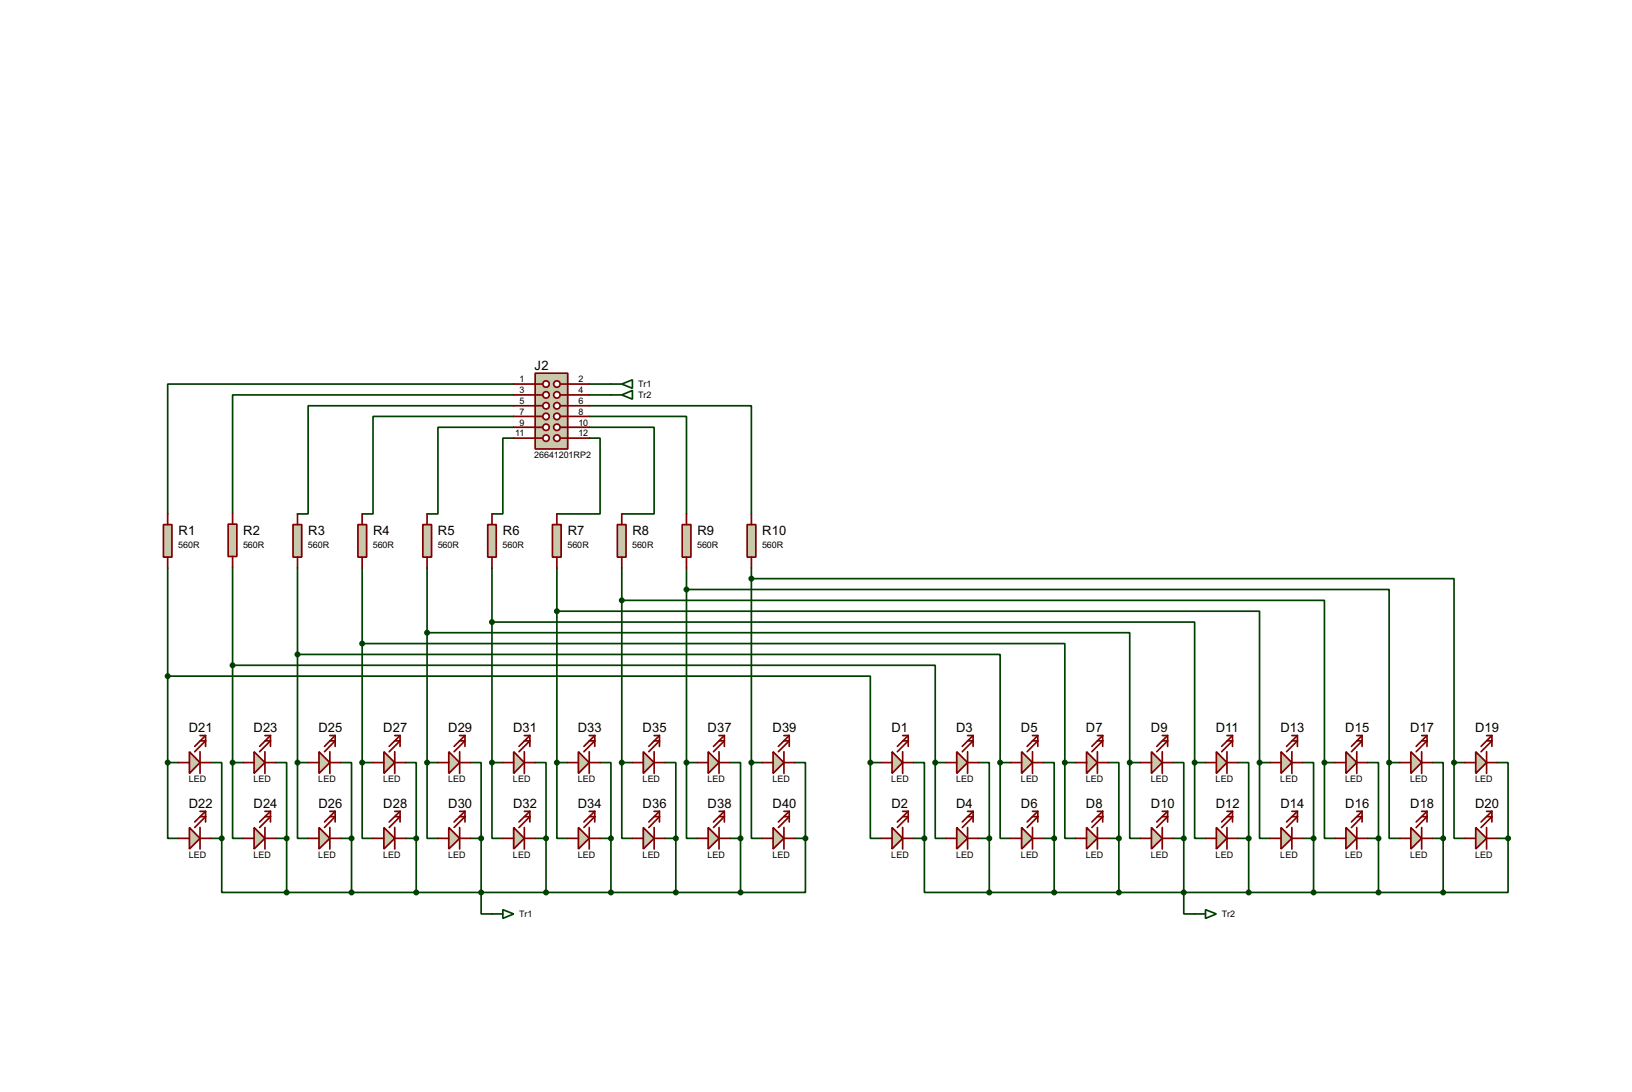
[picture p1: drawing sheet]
<svg xmlns="http://www.w3.org/2000/svg" width="383mm" height="256mm" viewBox="0 0 383 256" stroke-linecap="round" stroke-linejoin="round" font-family="sans-serif">
<g fill="none" stroke="#004000" stroke-width=".4">
<path d="M120.7 90.2h-81.3v30.5M120.7 92.8h-66v27.8M120.7 95.3h-48.3v25.4h-2.5M120.7 97.8h-33v22.9h-2.6M138.5 95.3h38.1v25.4M138.5 97.8h22.8v22.9M138.5 90.2h5.1M138.5 92.8h5.1M120.7 100.4h-17.8v20.3h-2.5M120.7 102.9h-2.5v17.8h-2.6M138.5 100.4h15.2v20.3h-7.6M138.5 102.9h2.5v17.8h-10.1"/>
<path d="M39.4 133.4v45.7M54.7 133.3v45.8M69.9 133.4v45.7M85.1 133.4v45.7M100.4 133.4v45.7M115.6 133.4v45.7M130.9 133.4v45.7M146.1 133.4v45.7M161.3 138.5h165.1v40.6M161.3 133.4v45.7M176.6 135.9h165.1v43.2M176.6 133.4v45.7"/>
<path d="M39.4 158.8h165.1v20.3M54.7 156.3h165.1v22.8M69.9 153.7h165.1v25.4M85.1 151.2h165.1v27.9M100.4 148.6h165.1v30.5M115.6 146.1h165.1v33M130.9 143.6h165.1v35.5M146.1 141h165.1v38.1M39.4 179.1v17.8h2.6M39.4 179.1h2.6M49.6 179.1h2.5v17.8M54.7 179.1v17.8h2.5"/>
<path d="M54.7 179.1h2.5M64.8 179.1h2.6v17.8M69.9 179.1v17.8h2.5M69.9 179.1h2.5M80.1 179.1h2.5v17.8M85.1 179.1v17.8h2.6M85.1 179.1h2.6M95.3 179.1h2.5v17.8M100.4 179.1v17.8h2.5M100.4 179.1h2.5M110.5 179.1h2.6v17.8M115.6 179.1v17.8h2.6"/>
<path d="M115.6 179.1h2.6M125.8 179.1h2.5v17.8M130.9 179.1v17.8h2.5M130.9 179.1h2.5M141 179.1h2.6v17.8M146.1 179.1v17.8h2.5M146.1 179.1h2.5M156.3 179.1h2.5v17.8M161.3 179.1v17.8h2.6M161.3 179.1h2.6M171.5 179.1h2.5v17.8M176.6 179.1v17.8h2.5"/>
<path d="M176.6 179.1h2.5M186.7 179.1h2.6v17.8M204.5 179.1v17.8h2.6M204.5 179.1h2.6M214.7 179.1h2.5v17.8M219.8 179.1v17.8h2.5M219.8 179.1h2.5M229.9 179.1h2.6v17.8M235 179.1v17.8h2.5M235 179.1h2.5M245.2 179.1h2.5v17.8M250.2 179.1v17.8h2.6"/>
<path d="M250.2 179.1h2.6M260.4 179.1h2.5v17.8M265.5 179.1v17.8h2.5M265.5 179.1h2.5M275.6 179.1h2.6v17.8M280.7 179.1v17.8h2.6M280.7 179.1h2.6M290.9 179.1h2.5v17.8M296 179.1v17.8h2.5M296 179.1h2.5M306.1 179.1h2.6v17.8M311.2 179.1v17.8h2.5"/>
<path d="M311.2 179.1h2.5M321.4 179.1h2.5v17.8M326.4 179.1v17.8h2.6M326.4 179.1h2.6M336.6 179.1h2.5v17.8M341.7 179.1v17.8h2.5M341.7 179.1h2.5M351.8 179.1h2.6v17.8M49.6 196.9h2.5M52.1 196.9v12.7h15.3M64.8 196.9h2.6M67.4 196.9v12.7"/>
<path d="M80.1 196.9h2.5M82.6 196.9v12.7M95.3 196.9h2.5M97.8 196.9v12.7M110.5 196.9h2.6M113.1 196.9v17.8h2.5M125.8 196.9h2.5M128.3 196.9v12.7M141 196.9h2.6M143.6 196.9v12.7M156.3 196.9h2.5M158.8 196.9v12.7"/>
<path d="M171.5 196.9h2.5M174 196.9v12.7M186.7 196.9h2.6M189.3 196.9v12.7h-15.3M214.7 196.9h2.5M217.2 196.9v12.7h15.3M229.9 196.9h2.6M232.5 196.9v12.7M245.2 196.9h2.5M247.7 196.9v12.7M260.4 196.9h2.5M262.9 196.9v12.7"/>
<path d="M275.6 196.9h2.6M278.2 196.9v17.8h2.5M290.9 196.9h2.5M293.4 196.9v12.7M306.1 196.9h2.6M308.7 196.9v12.7M321.4 196.9h2.5M323.9 196.9v12.7M336.6 196.9h2.5M339.1 196.9v12.7M351.8 196.9h2.6M354.4 196.9v12.7h-15.3"/>
<path d="M67.4 209.6h106.6M232.5 209.6h106.6"/>
</g>
<path d="M209.6 176.6l2.5 2.5-2.5 2.6z" fill="#c8c8aa" stroke="#800000" stroke-width=".4"/>
<path d="M207.1 179.1h2.5M212.1 176.6v5.1M212.1 174h1.3l-2.5 2.6M212.1 172.8h1.3M212.1 179.1h2.6M213.4 172.8l-2.5 2.5M213.4 172.8v2.5" fill="none" stroke="#800000" stroke-width=".4"/>
<path d="M209.6 194.4l2.5 2.5-2.5 2.5z" fill="#c8c8aa" stroke="#800000" stroke-width=".4"/>
<path d="M207.1 196.9h2.5M212.1 194.4v5M212.1 191.8h1.3l-2.5 2.6M212.1 190.6h1.3M212.1 196.9h2.6M213.4 190.6l-2.5 2.5M213.4 190.6v2.5" fill="none" stroke="#800000" stroke-width=".4"/>
<path d="M224.8 176.6l2.6 2.5-2.6 2.6z" fill="#c8c8aa" stroke="#800000" stroke-width=".4"/>
<path d="M222.3 179.1h2.5M227.4 176.6v5.1M227.4 174h1.3l-2.6 2.6M227.4 172.8h1.3M227.4 179.1h2.5M228.7 172.8l-2.6 2.5M228.7 172.8v2.5" fill="none" stroke="#800000" stroke-width=".4"/>
<path d="M224.8 194.4l2.6 2.5-2.6 2.5z" fill="#c8c8aa" stroke="#800000" stroke-width=".4"/>
<path d="M222.3 196.9h2.5M227.4 194.4v5M227.4 191.8h1.3l-2.6 2.6M227.4 190.6h1.3M227.4 196.9h2.5M228.7 190.6l-2.6 2.5M228.7 190.6v2.5" fill="none" stroke="#800000" stroke-width=".4"/>
<path d="M240.1 176.6l2.5 2.5-2.5 2.6z" fill="#c8c8aa" stroke="#800000" stroke-width=".4"/>
<path d="M237.5 179.1h2.6M242.6 176.6v5.1M242.6 174h1.3l-2.5 2.6M242.6 172.8h1.3M242.6 179.1h2.6M243.9 172.8l-2.5 2.5M243.9 172.8v2.5" fill="none" stroke="#800000" stroke-width=".4"/>
<path d="M240.1 194.4l2.5 2.5-2.5 2.5z" fill="#c8c8aa" stroke="#800000" stroke-width=".4"/>
<path d="M237.5 196.9h2.6M242.6 194.4v5M242.6 191.8h1.3l-2.5 2.6M242.6 190.6h1.3M242.6 196.9h2.6M243.9 190.6l-2.5 2.5M243.9 190.6v2.5" fill="none" stroke="#800000" stroke-width=".4"/>
<path d="M255.3 176.6l2.6 2.5-2.6 2.6z" fill="#c8c8aa" stroke="#800000" stroke-width=".4"/>
<path d="M252.8 179.1h2.5M257.9 176.6v5.1M257.9 174h1.2l-2.5 2.6M257.9 172.8h1.2M257.9 179.1h2.5M259.1 172.8l-2.5 2.5M259.1 172.8v2.5" fill="none" stroke="#800000" stroke-width=".4"/>
<path d="M255.3 194.4l2.6 2.5-2.6 2.5z" fill="#c8c8aa" stroke="#800000" stroke-width=".4"/>
<path d="M252.8 196.9h2.5M257.9 194.4v5M257.9 191.8h1.2l-2.5 2.6M257.9 190.6h1.2M257.9 196.9h2.5M259.1 190.6l-2.5 2.5M259.1 190.6v2.5" fill="none" stroke="#800000" stroke-width=".4"/>
<path d="M270.6 176.6l2.5 2.5-2.5 2.6z" fill="#c8c8aa" stroke="#800000" stroke-width=".4"/>
<path d="M268 179.1h2.6M273.1 176.6v5.1M273.1 174h1.3l-2.6 2.6M273.1 172.8h1.3M273.1 179.1h2.5M274.4 172.8l-2.6 2.5M274.4 172.8v2.5" fill="none" stroke="#800000" stroke-width=".4"/>
<path d="M270.6 194.4l2.5 2.5-2.5 2.5z" fill="#c8c8aa" stroke="#800000" stroke-width=".4"/>
<path d="M268 196.9h2.6M273.1 194.4v5M273.1 191.8h1.3l-2.6 2.6M273.1 190.6h1.3M273.1 196.9h2.5M274.4 190.6l-2.6 2.5M274.4 190.6v2.5" fill="none" stroke="#800000" stroke-width=".4"/>
<path d="M285.8 176.6l2.5 2.5-2.5 2.6z" fill="#c8c8aa" stroke="#800000" stroke-width=".4"/>
<path d="M283.3 179.1h2.5M288.3 176.6v5.1M288.3 174h1.3l-2.5 2.6M288.3 172.8h1.3M288.3 179.1h2.6M289.6 172.8l-2.5 2.5M289.6 172.8v2.5" fill="none" stroke="#800000" stroke-width=".4"/>
<path d="M285.8 194.4l2.5 2.5-2.5 2.5z" fill="#c8c8aa" stroke="#800000" stroke-width=".4"/>
<path d="M283.3 196.9h2.5M288.3 194.4v5M288.3 191.8h1.3l-2.5 2.6M288.3 190.6h1.3M288.3 196.9h2.6M289.6 190.6l-2.5 2.5M289.6 190.6v2.5" fill="none" stroke="#800000" stroke-width=".4"/>
<path d="M301 176.6l2.6 2.5-2.6 2.6z" fill="#c8c8aa" stroke="#800000" stroke-width=".4"/>
<path d="M298.5 179.1h2.5M303.6 176.6v5.1M303.6 174h1.3l-2.6 2.6M303.6 172.8h1.3M303.6 179.1h2.5M304.9 172.8l-2.6 2.5M304.9 172.8v2.5" fill="none" stroke="#800000" stroke-width=".4"/>
<path d="M301 194.4l2.6 2.5-2.6 2.5z" fill="#c8c8aa" stroke="#800000" stroke-width=".4"/>
<path d="M298.5 196.9h2.5M303.6 194.4v5M303.6 191.8h1.3l-2.6 2.6M303.6 190.6h1.3M303.6 196.9h2.5M304.9 190.6l-2.6 2.5M304.9 190.6v2.5" fill="none" stroke="#800000" stroke-width=".4"/>
<path d="M316.3 176.6l2.5 2.5-2.5 2.6z" fill="#c8c8aa" stroke="#800000" stroke-width=".4"/>
<path d="M313.7 179.1h2.6M318.8 176.6v5.1M318.8 174h1.3l-2.5 2.6M318.8 172.8h1.3M318.8 179.1h2.6M320.1 172.8l-2.5 2.5M320.1 172.8v2.5" fill="none" stroke="#800000" stroke-width=".4"/>
<path d="M316.3 194.4l2.5 2.5-2.5 2.5z" fill="#c8c8aa" stroke="#800000" stroke-width=".4"/>
<path d="M313.7 196.9h2.6M318.8 194.4v5M318.8 191.8h1.3l-2.5 2.6M318.8 190.6h1.3M318.8 196.9h2.6M320.1 190.6l-2.5 2.5M320.1 190.6v2.5" fill="none" stroke="#800000" stroke-width=".4"/>
<path d="M331.5 176.6l2.6 2.5-2.6 2.6z" fill="#c8c8aa" stroke="#800000" stroke-width=".4"/>
<path d="M329 179.1h2.5M334.1 176.6v5.1M334.1 174h1.2l-2.5 2.6M334.1 172.8h1.2M334.1 179.1h2.5M335.3 172.8l-2.5 2.5M335.3 172.8v2.5" fill="none" stroke="#800000" stroke-width=".4"/>
<path d="M331.5 194.4l2.6 2.5-2.6 2.5z" fill="#c8c8aa" stroke="#800000" stroke-width=".4"/>
<path d="M329 196.9h2.5M334.1 194.4v5M334.1 191.8h1.2l-2.5 2.6M334.1 190.6h1.2M334.1 196.9h2.5M335.3 190.6l-2.5 2.5M335.3 190.6v2.5" fill="none" stroke="#800000" stroke-width=".4"/>
<path d="M346.8 176.6l2.5 2.5-2.5 2.6z" fill="#c8c8aa" stroke="#800000" stroke-width=".4"/>
<path d="M344.2 179.1h2.6M349.3 176.6v5.1M349.3 174h1.3l-2.6 2.6M349.3 172.8h1.3M349.3 179.1h2.5M350.6 172.8l-2.6 2.5M350.6 172.8v2.5" fill="none" stroke="#800000" stroke-width=".4"/>
<path d="M346.8 194.4l2.5 2.5-2.5 2.5z" fill="#c8c8aa" stroke="#800000" stroke-width=".4"/>
<path d="M344.2 196.9h2.6M349.3 194.4v5M349.3 191.8h1.3l-2.6 2.6M349.3 190.6h1.3M349.3 196.9h2.5M350.6 190.6l-2.6 2.5M350.6 190.6v2.5" fill="none" stroke="#800000" stroke-width=".4"/>
<g fill="#004000" stroke="#004000" stroke-width=".4">
<circle cx="217.2" cy="196.9" r=".5"/>
<circle cx="232.4" cy="196.9" r=".5"/>
<circle cx="232.4" cy="209.6" r=".5"/>
<circle cx="247.7" cy="196.9" r=".5"/>
<circle cx="247.7" cy="209.6" r=".5"/>
<circle cx="262.9" cy="196.9" r=".5"/>
<circle cx="262.9" cy="209.6" r=".5"/>
<circle cx="339.1" cy="196.9" r=".5"/>
<circle cx="323.9" cy="196.9" r=".5"/>
<circle cx="323.9" cy="209.6" r=".5"/>
<circle cx="308.6" cy="196.9" r=".5"/>
<circle cx="308.6" cy="209.6" r=".5"/>
<circle cx="293.4" cy="196.9" r=".5"/>
<circle cx="293.4" cy="209.6" r=".5"/>
<circle cx="278.1" cy="196.9" r=".5"/>
<circle cx="278.1" cy="209.6" r=".5"/>
<circle cx="354.3" cy="196.9" r=".5"/>
<circle cx="339.1" cy="209.6" r=".5"/>
</g>
<path d="M38.4 123.2h2v7.7h-2z" fill="#c8c8aa" stroke="#800000" stroke-width=".4"/>
<path d="M39.4 120.7v2.5M39.4 130.9v2.5" fill="none" stroke="#800000" stroke-width=".4"/>
<path d="M53.6 123.1h2.1v7.6h-2.1z" fill="#c8c8aa" stroke="#800000" stroke-width=".4"/>
<path d="M54.7 120.6v2.5M54.7 130.7v2.6" fill="none" stroke="#800000" stroke-width=".4"/>
<path d="M68.9 123.2h2v7.7h-2z" fill="#c8c8aa" stroke="#800000" stroke-width=".4"/>
<path d="M69.9 120.7v2.5M69.9 130.9v2.5" fill="none" stroke="#800000" stroke-width=".4"/>
<path d="M84.1 123.2h2.1v7.7h-2.1z" fill="#c8c8aa" stroke="#800000" stroke-width=".4"/>
<path d="M85.1 120.7v2.5M85.1 130.9v2.5" fill="none" stroke="#800000" stroke-width=".4"/>
<path d="M99.4 123.2h2v7.7h-2z" fill="#c8c8aa" stroke="#800000" stroke-width=".4"/>
<path d="M100.4 120.7v2.5M100.4 130.9v2.5" fill="none" stroke="#800000" stroke-width=".4"/>
<path d="M114.6 123.2h2v7.7h-2z" fill="#c8c8aa" stroke="#800000" stroke-width=".4"/>
<path d="M115.6 120.7v2.5M115.6 130.9v2.5" fill="none" stroke="#800000" stroke-width=".4"/>
<path d="M129.8 123.2h2.1v7.7h-2.1z" fill="#c8c8aa" stroke="#800000" stroke-width=".4"/>
<path d="M130.9 120.7v2.5M130.9 130.9v2.5" fill="none" stroke="#800000" stroke-width=".4"/>
<path d="M145.1 123.2h2v7.7h-2z" fill="#c8c8aa" stroke="#800000" stroke-width=".4"/>
<path d="M146.1 120.7v2.5M146.1 130.9v2.5" fill="none" stroke="#800000" stroke-width=".4"/>
<path d="M160.3 123.2h2.1v7.7h-2.1z" fill="#c8c8aa" stroke="#800000" stroke-width=".4"/>
<path d="M161.3 120.7v2.5M161.3 130.9v2.5" fill="none" stroke="#800000" stroke-width=".4"/>
<path d="M175.6 123.2h2v7.7h-2z" fill="#c8c8aa" stroke="#800000" stroke-width=".4"/>
<path d="M176.6 120.7v2.5M176.6 130.9v2.5" fill="none" stroke="#800000" stroke-width=".4"/>
<path d="M44.5 176.6l2.5 2.5-2.5 2.6z" fill="#c8c8aa" stroke="#800000" stroke-width=".4"/>
<path d="M42 179.1h2.5M47 176.6v5.1M47 174h1.3l-2.5 2.6M47 172.8h1.3M47 179.1h2.6M48.3 172.8l-2.5 2.5M48.3 172.8v2.5" fill="none" stroke="#800000" stroke-width=".4"/>
<path d="M44.5 194.4l2.5 2.5-2.5 2.5z" fill="#c8c8aa" stroke="#800000" stroke-width=".4"/>
<path d="M42 196.9h2.5M47 194.4v5M47 191.8h1.3l-2.5 2.6M47 190.6h1.3M47 196.9h2.6M48.3 190.6l-2.5 2.5M48.3 190.6v2.5" fill="none" stroke="#800000" stroke-width=".4"/>
<path d="M59.7 176.6l2.6 2.5-2.6 2.6z" fill="#c8c8aa" stroke="#800000" stroke-width=".4"/>
<path d="M57.2 179.1h2.5M62.3 176.6v5.1M62.3 174h1.3l-2.6 2.6M62.3 172.8h1.3M62.3 179.1h2.5M63.6 172.8l-2.6 2.5M63.6 172.8v2.5" fill="none" stroke="#800000" stroke-width=".4"/>
<path d="M59.7 194.4l2.6 2.5-2.6 2.5z" fill="#c8c8aa" stroke="#800000" stroke-width=".4"/>
<path d="M57.2 196.9h2.5M62.3 194.4v5M62.3 191.8h1.3l-2.6 2.6M62.3 190.6h1.3M62.3 196.9h2.5M63.6 190.6l-2.6 2.5M63.6 190.6v2.5" fill="none" stroke="#800000" stroke-width=".4"/>
<path d="M75 176.6l2.5 2.5-2.5 2.6z" fill="#c8c8aa" stroke="#800000" stroke-width=".4"/>
<path d="M72.4 179.1h2.6M77.5 176.6v5.1M77.5 174h1.3l-2.5 2.6M77.5 172.8h1.3M77.5 179.1h2.6M78.8 172.8l-2.5 2.5M78.8 172.8v2.5" fill="none" stroke="#800000" stroke-width=".4"/>
<path d="M75 194.4l2.5 2.5-2.5 2.5z" fill="#c8c8aa" stroke="#800000" stroke-width=".4"/>
<path d="M72.4 196.9h2.6M77.5 194.4v5M77.5 191.8h1.3l-2.5 2.6M77.5 190.6h1.3M77.5 196.9h2.6M78.8 190.6l-2.5 2.5M78.8 190.6v2.5" fill="none" stroke="#800000" stroke-width=".4"/>
<path d="M90.2 176.6l2.6 2.5-2.6 2.6z" fill="#c8c8aa" stroke="#800000" stroke-width=".4"/>
<path d="M87.7 179.1h2.5M92.8 176.6v5.1M92.8 174h1.2l-2.5 2.6M92.8 172.8h1.2M92.8 179.1h2.5M94 172.8l-2.5 2.5M94 172.8v2.5" fill="none" stroke="#800000" stroke-width=".4"/>
<path d="M90.2 194.4l2.6 2.5-2.6 2.5z" fill="#c8c8aa" stroke="#800000" stroke-width=".4"/>
<path d="M87.7 196.9h2.5M92.8 194.4v5M92.8 191.8h1.2l-2.5 2.6M92.8 190.6h1.2M92.8 196.9h2.5M94 190.6l-2.5 2.5M94 190.6v2.5" fill="none" stroke="#800000" stroke-width=".4"/>
<path d="M105.5 176.6l2.5 2.5-2.5 2.6z" fill="#c8c8aa" stroke="#800000" stroke-width=".4"/>
<path d="M102.9 179.1h2.6M108 176.6v5.1M108 174h1.3l-2.6 2.6M108 172.8h1.3M108 179.1h2.5M109.3 172.8l-2.6 2.5M109.3 172.8v2.5" fill="none" stroke="#800000" stroke-width=".4"/>
<path d="M105.5 194.4l2.5 2.5-2.5 2.5z" fill="#c8c8aa" stroke="#800000" stroke-width=".4"/>
<path d="M102.9 196.9h2.6M108 194.4v5M108 191.8h1.3l-2.6 2.6M108 190.6h1.3M108 196.9h2.5M109.3 190.6l-2.6 2.5M109.3 190.6v2.5" fill="none" stroke="#800000" stroke-width=".4"/>
<path d="M120.7 176.6l2.5 2.5-2.5 2.6z" fill="#c8c8aa" stroke="#800000" stroke-width=".4"/>
<path d="M118.2 179.1h2.5M123.2 176.6v5.1M123.2 174h1.3l-2.5 2.6M123.2 172.8h1.3M123.2 179.1h2.6M124.5 172.8l-2.5 2.5M124.5 172.8v2.5" fill="none" stroke="#800000" stroke-width=".4"/>
<path d="M120.7 194.4l2.5 2.5-2.5 2.5z" fill="#c8c8aa" stroke="#800000" stroke-width=".4"/>
<path d="M118.2 196.9h2.5M123.2 194.4v5M123.2 191.8h1.3l-2.5 2.6M123.2 190.6h1.3M123.2 196.9h2.6M124.5 190.6l-2.5 2.5M124.5 190.6v2.5" fill="none" stroke="#800000" stroke-width=".4"/>
<path d="M135.9 176.6l2.6 2.5-2.6 2.6z" fill="#c8c8aa" stroke="#800000" stroke-width=".4"/>
<path d="M133.4 179.1h2.5M138.5 176.6v5.1M138.5 174h1.3l-2.6 2.6M138.5 172.8h1.3M138.5 179.1h2.5M139.8 172.8l-2.6 2.5M139.8 172.8v2.5" fill="none" stroke="#800000" stroke-width=".4"/>
<path d="M135.9 194.4l2.6 2.5-2.6 2.5z" fill="#c8c8aa" stroke="#800000" stroke-width=".4"/>
<path d="M133.4 196.9h2.5M138.5 194.4v5M138.5 191.8h1.3l-2.6 2.6M138.5 190.6h1.3M138.5 196.9h2.5M139.8 190.6l-2.6 2.5M139.8 190.6v2.5" fill="none" stroke="#800000" stroke-width=".4"/>
<path d="M151.2 176.6l2.5 2.5-2.5 2.6z" fill="#c8c8aa" stroke="#800000" stroke-width=".4"/>
<path d="M148.6 179.1h2.6M153.7 176.6v5.1M153.7 174h1.3l-2.5 2.6M153.7 172.8h1.3M153.7 179.1h2.6M155 172.8l-2.5 2.5M155 172.8v2.5" fill="none" stroke="#800000" stroke-width=".4"/>
<path d="M151.2 194.4l2.5 2.5-2.5 2.5z" fill="#c8c8aa" stroke="#800000" stroke-width=".4"/>
<path d="M148.6 196.9h2.6M153.7 194.4v5M153.7 191.8h1.3l-2.5 2.6M153.7 190.6h1.3M153.7 196.9h2.6M155 190.6l-2.5 2.5M155 190.6v2.5" fill="none" stroke="#800000" stroke-width=".4"/>
<path d="M166.4 176.6l2.6 2.5-2.6 2.6z" fill="#c8c8aa" stroke="#800000" stroke-width=".4"/>
<path d="M163.9 179.1h2.5M169 176.6v5.1M169 174h1.2l-2.5 2.6M169 172.8h1.2M169 179.1h2.5M170.2 172.8l-2.5 2.5M170.2 172.8v2.5" fill="none" stroke="#800000" stroke-width=".4"/>
<path d="M166.4 194.4l2.6 2.5-2.6 2.5z" fill="#c8c8aa" stroke="#800000" stroke-width=".4"/>
<path d="M163.9 196.9h2.5M169 194.4v5M169 191.8h1.2l-2.5 2.6M169 190.6h1.2M169 196.9h2.5M170.2 190.6l-2.5 2.5M170.2 190.6v2.5" fill="none" stroke="#800000" stroke-width=".4"/>
<path d="M181.7 176.6l2.5 2.5-2.5 2.6z" fill="#c8c8aa" stroke="#800000" stroke-width=".4"/>
<path d="M179.1 179.1h2.6M184.2 176.6v5.1M184.2 174h1.3l-2.6 2.6M184.2 172.8h1.3M184.2 179.1h2.5M185.5 172.8l-2.6 2.5M185.5 172.8v2.5" fill="none" stroke="#800000" stroke-width=".4"/>
<path d="M181.7 194.4l2.5 2.5-2.5 2.5z" fill="#c8c8aa" stroke="#800000" stroke-width=".4"/>
<path d="M179.1 196.9h2.6M184.2 194.4v5M184.2 191.8h1.3l-2.6 2.6M184.2 190.6h1.3M184.2 196.9h2.5M185.5 190.6l-2.6 2.5M185.5 190.6v2.5" fill="none" stroke="#800000" stroke-width=".4"/>
<g fill="#004000" stroke="#004000" stroke-width=".4">
<circle cx="52.1" cy="196.9" r=".5"/>
<circle cx="67.3" cy="196.9" r=".5"/>
<circle cx="67.3" cy="209.6" r=".5"/>
<circle cx="82.6" cy="196.9" r=".5"/>
<circle cx="82.6" cy="209.6" r=".5"/>
<circle cx="97.8" cy="196.9" r=".5"/>
<circle cx="97.8" cy="209.6" r=".5"/>
<circle cx="174" cy="196.9" r=".5"/>
<circle cx="158.8" cy="196.9" r=".5"/>
<circle cx="158.8" cy="209.6" r=".5"/>
<circle cx="143.5" cy="196.9" r=".5"/>
<circle cx="143.5" cy="209.6" r=".5"/>
<circle cx="128.3" cy="196.9" r=".5"/>
<circle cx="128.3" cy="209.6" r=".5"/>
<circle cx="113" cy="196.9" r=".5"/>
<circle cx="113" cy="209.6" r=".5"/>
<circle cx="189.2" cy="196.9" r=".5"/>
<circle cx="174" cy="209.6" r=".5"/>
<circle cx="39.4" cy="179.1" r=".5"/>
<circle cx="54.6" cy="179.1" r=".5"/>
<circle cx="69.9" cy="179.1" r=".5"/>
<circle cx="85.1" cy="179.1" r=".5"/>
<circle cx="100.3" cy="179.1" r=".5"/>
<circle cx="115.6" cy="179.1" r=".5"/>
<circle cx="130.8" cy="179.1" r=".5"/>
<circle cx="146.1" cy="179.1" r=".5"/>
<circle cx="161.3" cy="179.1" r=".5"/>
<circle cx="176.5" cy="179.1" r=".5"/>
</g>
<path d="M125.8 87.7h7.6v17.8h-7.6z" fill="#c8c8aa" stroke="#800000" stroke-width=".4"/>
<path d="M125.8 90.2h1.8" fill="none" stroke="#800000" stroke-width=".4"/>
<circle cx="128.3" cy="90.2" r=".75" fill="#feffff" stroke="#800000" stroke-width=".4"/>
<path d="M125.8 92.8h1.8" fill="none" stroke="#800000" stroke-width=".4"/>
<circle cx="128.3" cy="92.8" r=".75" fill="#feffff" stroke="#800000" stroke-width=".4"/>
<path d="M125.8 95.3h1.8" fill="none" stroke="#800000" stroke-width=".4"/>
<circle cx="128.3" cy="95.3" r=".75" fill="#feffff" stroke="#800000" stroke-width=".4"/>
<path d="M125.8 97.8h1.8" fill="none" stroke="#800000" stroke-width=".4"/>
<circle cx="128.3" cy="97.8" r=".75" fill="#feffff" stroke="#800000" stroke-width=".4"/>
<path d="M131.6 90.2h1.8" fill="none" stroke="#800000" stroke-width=".4"/>
<circle cx="130.8" cy="90.2" r=".75" fill="#feffff" stroke="#800000" stroke-width=".4"/>
<path d="M131.6 92.8h1.8" fill="none" stroke="#800000" stroke-width=".4"/>
<circle cx="130.8" cy="92.8" r=".75" fill="#feffff" stroke="#800000" stroke-width=".4"/>
<path d="M131.6 95.3h1.8" fill="none" stroke="#800000" stroke-width=".4"/>
<circle cx="130.8" cy="95.3" r=".75" fill="#feffff" stroke="#800000" stroke-width=".4"/>
<path d="M131.6 97.8h1.8" fill="none" stroke="#800000" stroke-width=".4"/>
<circle cx="130.8" cy="97.8" r=".75" fill="#feffff" stroke="#800000" stroke-width=".4"/>
<path d="M125.8 100.4h1.8" fill="none" stroke="#800000" stroke-width=".4"/>
<circle cx="128.3" cy="100.4" r=".75" fill="#feffff" stroke="#800000" stroke-width=".4"/>
<path d="M131.6 100.4h1.8" fill="none" stroke="#800000" stroke-width=".4"/>
<circle cx="130.8" cy="100.4" r=".75" fill="#feffff" stroke="#800000" stroke-width=".4"/>
<path d="M125.8 102.9h1.8" fill="none" stroke="#800000" stroke-width=".4"/>
<circle cx="128.3" cy="102.9" r=".75" fill="#feffff" stroke="#800000" stroke-width=".4"/>
<path d="M131.6 102.9h1.8" fill="none" stroke="#800000" stroke-width=".4"/>
<circle cx="130.8" cy="102.9" r=".75" fill="#feffff" stroke="#800000" stroke-width=".4"/>
<path d="M120.7 90.2h5.1M120.7 92.8h5.1M120.7 95.3h5.1M120.7 97.8h5.1M133.4 90.2h5.1M133.4 92.8h5.1M133.4 95.3h5.1M133.4 97.8h5.1M120.7 100.4h5.1M120.7 102.9h5.1M133.4 100.4h5.1M133.4 102.9h5.1" fill="none" stroke="#800000" stroke-width=".4"/>
<path d="M143.6 90.2h2.5M143.6 92.8h2.5M146.1 90.2l2.5-1v2zM146.1 92.8l2.5-1.1v2.1zM115.6 214.7h2.6M118.2 213.7l2.5 1-2.5 1zM280.7 214.7h2.6M283.3 213.7l2.5 1-2.5 1z" fill="none" stroke="#004000" stroke-width=".4"/>
<g fill="#004000" stroke="#004000" stroke-width=".4">
<circle cx="219.7" cy="179.1" r=".5"/>
<circle cx="54.6" cy="156.3" r=".5"/>
<circle cx="39.4" cy="158.8" r=".5"/>
<circle cx="204.5" cy="179.1" r=".5"/>
<circle cx="69.9" cy="153.7" r=".5"/>
<circle cx="235" cy="179.1" r=".5"/>
<circle cx="85.1" cy="151.2" r=".5"/>
<circle cx="250.2" cy="179.1" r=".5"/>
<circle cx="100.3" cy="148.6" r=".5"/>
<circle cx="265.4" cy="179.1" r=".5"/>
<circle cx="115.6" cy="146.1" r=".5"/>
<circle cx="280.7" cy="179.1" r=".5"/>
<circle cx="130.8" cy="143.6" r=".5"/>
<circle cx="295.9" cy="179.1" r=".5"/>
<circle cx="146.1" cy="141" r=".5"/>
<circle cx="311.2" cy="179.1" r=".5"/>
<circle cx="161.3" cy="138.5" r=".5"/>
<circle cx="326.4" cy="179.1" r=".5"/>
<circle cx="176.5" cy="135.9" r=".5"/>
<circle cx="341.6" cy="179.1" r=".5"/>
</g>
<g font-size="3.4">
<text x="125.6" y="86.9">J2</text>
<text x="42" y="125.8">R1</text>
<text x="57.2" y="125.7">R2</text>
<text x="72.4" y="125.8">R3</text>
<text x="87.7" y="125.8">R4</text>
<text x="102.9" y="125.8">R5</text>
<text x="118.2" y="125.8">R6</text>
<text x="133.4" y="125.8">R7</text>
<text x="148.6" y="125.8">R8</text>
<text x="163.9" y="125.8">R9</text>
<text x="179.1" y="125.8">R10</text>
<text x="44.4" y="172">D21</text>
<text x="59.6" y="172">D23</text>
<text x="74.8" y="172">D25</text>
<text x="90.1" y="172">D27</text>
<text x="105.3" y="172">D29</text>
<text x="120.6" y="172">D31</text>
<text x="135.8" y="172">D33</text>
<text x="151" y="172">D35</text>
<text x="166.3" y="172">D37</text>
<text x="181.5" y="172">D39</text>
<text x="209.5" y="172">D1</text>
<text x="224.7" y="172">D3</text>
<text x="239.9" y="172">D5</text>
<text x="255.2" y="172">D7</text>
<text x="270.4" y="172">D9</text>
<text x="285.7" y="172">D11</text>
<text x="300.9" y="172">D13</text>
<text x="316.1" y="172">D15</text>
<text x="331.4" y="172">D17</text>
<text x="346.6" y="172">D19</text>
<text x="44.4" y="189.8">D22</text>
<text x="59.6" y="189.8">D24</text>
<text x="74.8" y="189.8">D26</text>
<text x="90.1" y="189.8">D28</text>
<text x="105.3" y="189.8">D30</text>
<text x="120.6" y="189.8">D32</text>
<text x="135.8" y="189.8">D34</text>
<text x="151" y="189.8">D36</text>
<text x="166.3" y="189.8">D38</text>
<text x="181.5" y="189.8">D40</text>
<text x="209.5" y="189.8">D2</text>
<text x="224.7" y="189.8">D4</text>
<text x="239.9" y="189.8">D6</text>
<text x="255.2" y="189.8">D8</text>
<text x="270.4" y="189.8">D10</text>
<text x="285.7" y="189.8">D12</text>
<text x="300.9" y="189.8">D14</text>
<text x="316.1" y="189.8">D16</text>
<text x="331.4" y="189.8">D18</text>
<text x="346.6" y="189.8">D20</text>
</g>
<g font-size="2.4">
<text x="122.1" y="89.8">1</text>
<text x="135.9" y="89.8">2</text>
<text x="122.1" y="92.4">3</text>
<text x="122.1" y="94.9">5</text>
<text x="135.9" y="92.4">4</text>
<text x="135.9" y="94.9">6</text>
<text x="149.9" y="90.9">Tr1</text>
<text x="149.9" y="93.5">Tr2</text>
<text x="122.1" y="97.4">7</text>
<text x="122.1" y="100">9</text>
<text x="135.9" y="97.4">8</text>
<text x="135.9" y="100">10</text>
<text x="121.1" y="102.5">11</text>
<text x="125.6" y="107.6">26641201RP2</text>
<text x="135.9" y="102.5">12</text>
<text x="41.9" y="128.8">560R</text>
<text x="57.1" y="128.6">560R</text>
<text x="72.4" y="128.8">560R</text>
<text x="87.6" y="128.8">560R</text>
<text x="102.9" y="128.8">560R</text>
<text x="118.1" y="128.8">560R</text>
<text x="133.4" y="128.8">560R</text>
<text x="148.6" y="128.8">560R</text>
<text x="163.8" y="128.8">560R</text>
<text x="179.1" y="128.8">560R</text>
<text x="44.3" y="183.8">LED</text>
<text x="59.5" y="183.8">LED</text>
<text x="74.8" y="183.8">LED</text>
<text x="90" y="183.8">LED</text>
<text x="105.3" y="183.8">LED</text>
<text x="120.5" y="183.8">LED</text>
<text x="135.7" y="183.8">LED</text>
<text x="151" y="183.8">LED</text>
<text x="166.2" y="183.8">LED</text>
<text x="181.5" y="183.8">LED</text>
<text x="209.4" y="183.8">LED</text>
<text x="224.6" y="183.8">LED</text>
<text x="239.9" y="183.8">LED</text>
<text x="255.1" y="183.8">LED</text>
<text x="270.4" y="183.8">LED</text>
<text x="285.6" y="183.8">LED</text>
<text x="300.8" y="183.8">LED</text>
<text x="316.1" y="183.8">LED</text>
<text x="331.3" y="183.8">LED</text>
<text x="346.6" y="183.8">LED</text>
<text x="44.3" y="201.5">LED</text>
<text x="59.5" y="201.5">LED</text>
<text x="74.8" y="201.5">LED</text>
<text x="90" y="201.5">LED</text>
<text x="105.3" y="201.5">LED</text>
<text x="120.5" y="201.5">LED</text>
<text x="135.7" y="201.5">LED</text>
<text x="151" y="201.5">LED</text>
<text x="166.2" y="201.5">LED</text>
<text x="181.5" y="201.5">LED</text>
<text x="209.4" y="201.5">LED</text>
<text x="224.6" y="201.5">LED</text>
<text x="239.9" y="201.5">LED</text>
<text x="255.1" y="201.5">LED</text>
<text x="270.4" y="201.5">LED</text>
<text x="285.6" y="201.5">LED</text>
<text x="300.8" y="201.5">LED</text>
<text x="316.1" y="201.5">LED</text>
<text x="331.3" y="201.5">LED</text>
<text x="346.6" y="201.5">LED</text>
<text x="122" y="215.4">Tr1</text>
<text x="287.1" y="215.4">Tr2</text>
</g>
</svg>
